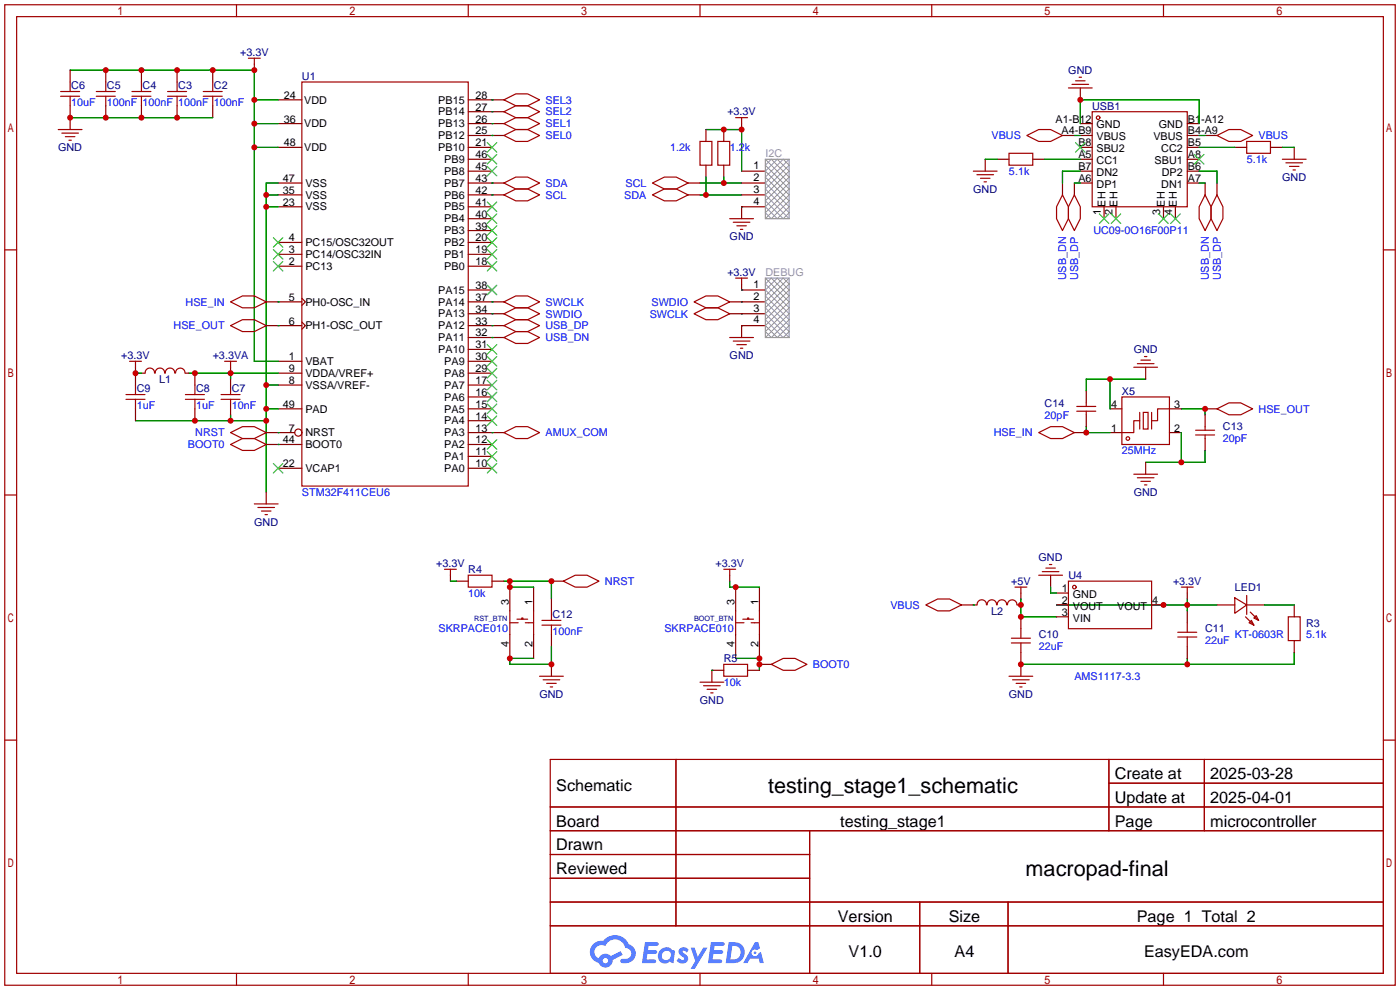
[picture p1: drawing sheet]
<svg xmlns="http://www.w3.org/2000/svg" width="299mm" height="212mm" viewBox="0 0 299 212" stroke-linecap="round" stroke-linejoin="round" font-family="sans-serif">
<g fill="none" stroke="#a10000" stroke-width=".25">
<path d="M1 1h297.2v209.6h-297.2zM3.6 3.6h292.1v204.4h-292.1zM50.5 1v2.6M100.1 1v2.6M149.6 1v2.6M199.1 1v2.6M248.7 1v2.6M1 53.4h2.6M295.7 53.4h2.5M1 105.8h2.6M295.7 105.8h2.5M1 158.2h2.6"/>
<path d="M295.7 158.2h2.5M117.6 162.3h178.1v45.7h-178.1zM117.6 172.5h178.1M117.6 177.5h178.1M144.5 162.3v35.6M173 177.5v30.5M237 162.3v15.2M237 167.4h58.7M257.4 162.3v15.2M117.6 182.6h55.4M117.6 192.8h178.1M117.6 187.7h55.4"/>
<path d="M117.6 197.9h178.1M196.6 192.8v15.2M215.4 192.8v15.2M50.5 208v2.6M100.1 208v2.6M149.6 208v2.6M199.1 208v2.6M248.7 208v2.6"/>
</g>
<g fill="#5487ff">
<path d="M145.3 202.7a1.3 1.3 0 0 1 1.9 .3l-.4 .6a.54 .54 0 0 0-.9-.2l.1 .2a1.34 1.34 0 0 1 .9 1.8 1.47 1.47 0 0 1-2.3-.1l.5-.6 .8 .5a.31 .31 0 0 0 .4-.3 .31 .31 0 0 0-.3-.4 1.12 1.12 0 0 1-.7-1.8z"/>
<path d="M147.6 202.5h.9l.6 2 1.2-2h.9l-2.7 4.6h-.9l1-1.7z"/>
<path d="M137.8 201.4h1.7a1.31 1.31 0 0 1 1.2 .2 .4 .4 0 0 1-.3 .5l-1.8 .1-.1 .9h1.6a.4 .4 0 0 1 .4 .4 .4 .4 0 0 1-.5 .4h-1.6l-.2 1.2h1.4a.46 .46 0 0 1 .5 0 .46 .46 0 0 1 .1 .5l-.4 .2h-2.6z"/>
<path d="M151.9 201.4h1.7a1.32 1.32 0 0 1 1.2 .2 .39 .39 0 0 1-.3 .5l-1.8 .1-.1 .9h1.6a.4 .4 0 0 1 .4 .4 .4 .4 0 0 1-.4 .4h-1.7l-.2 1.2h1.4a.46 .46 0 0 1 .5 0 .46 .46 0 0 1 .1 .5l-.4 .2h-2.6z"/>
<path d="M161.3 201.4h.8l.3 1.3-.6 .4a.75 .75 0 0 0-1.1 .3 .75 .75 0 0 0 .5 1 .75 .75 0 0 0 .9-.7l.5-.2 .6 2.3h-.8l-.3-.9h-1.8l-.5 .9h-1z"/>
<path d="M155.7 201.4l-.6 4.4h1.5a2.27 2.27 0 0 0 2.6-2.2 2.27 2.27 0 0 0-2.7-2.2zM156.5 202.1a1.5 1.5 0 0 1 1.8 1.6 1.5 1.5 0 0 1-1.9 1.4h-.3z"/>
<path d="M141.2 203a1.6 1.6 0 0 0-.3 2.3 1.6 1.6 0 0 0 2.3 .2l.7 .3 .3-2.4-.1-.3-.5-.1a1.58 1.58 0 0 0-2.4 0zM141.8 203.5a.98 .98 0 0 1 1.6 .4 .98 .98 0 0 1-1.1 1.3 .94 .94 0 0 1-.9-.7 .94 .94 0 0 1 .4-1z"/>
<path d="M126.8 201.8a2.37 2.37 0 0 0 1.1 4 1.54 1.54 0 0 0 1.8 1 1.54 1.54 0 0 0 1.2-1.6l2.2-1.1-.5-.8-2 1a1.57 1.57 0 0 0-2.7 .5 1.5 1.5 0 0 1-.7-2.1 1.5 1.5 0 0 1 2.2-.5 2.23 2.23 0 0 1 2.3-1.4 2.23 2.23 0 0 1 2 1.8 1.16 1.16 0 0 1 1.2 1.1 1.16 1.16 0 0 1-1.1 1.2h-.7a.47 .47 0 0 0-.5 .4 .47 .47 0 0 0 .4 .5 2.17 2.17 0 0 0 2.5-.9 2.17 2.17 0 0 0-.3-2.7l-.8-.4a3.2 3.2 0 0 0-5.5-.7l-1.1 .1zM128.8 205.3a.6 .6 0 0 1 1.2 0 .6 .6 0 0 1-1.2 0z"/>
<circle cx="161.4" cy="203.6" r=".28"/>
</g>
<g fill="none" stroke="#870000" stroke-width=".25">
<path d="M15 15v2.5M22.6 15v2.5M30.2 15v2.5M37.8 15v2.5M45.5 15v2.5M54.4 13.7v1.3M230.9 18.8v2.5M15 22.6v5.1M22.6 22.6v2.5M30.2 22.6v2.5M37.8 22.6v2.5M45.5 22.6v2.5"/>
<path d="M59.4 39.1h5.1M59.4 31.5h5.1M59.4 26.4h5.1M59.4 21.3h5.1M100.1 39.1h7.6M100.1 36.6h5.1M100.1 34h5.1M100.1 31.5h5.1M100.1 29h7.6M100.1 26.4h7.6M100.1 23.9h7.6M100.1 21.3h7.6"/>
<path d="M147.1 39.1h2.5M150.9 27.7v2.5M150.9 35.3v2.5M154.7 27.7v2.5M154.7 35.3v2.5M158.5 39.1h5.1M158.5 36.6h5.1M158.5 26.4v1.3M210.6 34v2.6M213.1 34h2.5M220.7 34h2.6M227.1 29h2.5"/>
<path d="M227.1 39.1v2.6M229.6 39.1v2.6M230.9 39.1h2.5M230.9 36.6h2.5M230.9 34h2.5M230.9 31.5h2.5M230.9 29h2.5M230.9 26.4h2.5M253.7 39.1h2.6M253.7 36.6h2.6M253.7 34h2.6M253.7 31.5h2.6"/>
<path d="M253.7 29h2.6M253.7 26.4h2.6M257.6 29h2.5M257.6 39.1v2.6M260.1 39.1v2.6M263.9 31.5h2.5M271.5 31.5h2.6M276.6 31.5v2.5M59.4 56.9h5.1M59.4 54.4h5.1M59.4 51.8h5.1M59.4 44.2h5.1"/>
<path d="M59.4 41.7h5.1M100.1 56.9h5.1M100.1 54.4h5.1M100.1 51.8h5.1M100.1 49.3h5.1M100.1 46.7h5.1M100.1 44.2h5.1M100.1 41.7h7.6M147.1 41.7h2.5M158.5 41.7h5.1M163.6 44.2h-5.1v2.5M236 44.2v2.5"/>
<path d="M238.5 44.2v2.5M248.7 44.2v2.5M251.2 44.2v2.5M29 78.5v3.8M30.2 79.8h.8M39.6 79.8h.8M41.7 79.8v2.5M49.3 78.5v1.3M56.9 64.5h7.6M56.9 69.6h7.6M59.4 77.2h5.1M59.4 79.8h5.1"/>
<path d="M64.5 63.8l.8 .7-.8 .8M64.5 68.8l.8 .8-.8 .8M100.1 77.2h5.1M100.1 74.7h5.1M100.1 67.1h7.6M100.1 64.5h7.6M100.1 79.8h5.1M100.1 69.6h7.6M100.1 62h5.1M100.1 72.1h7.6M156 67.1h7.6M156 64.5h7.6"/>
<path d="M158.5 60.7v1.3h5.1M163.6 69.6h-5.1v2.5M244.9 78.5v2.5M29 87.4v2.5M41.7 87.4v2.5M49.3 81v2.6M49.3 86.1v2.5M56.9 95h7.6M56.9 92.5h6.1M59.4 87.4h5.1M59.4 82.3h5.1M100.1 97.5h5.1"/>
<path d="M100.1 95h5.1M100.1 92.5h7.6M100.1 89.9h5.1M100.1 87.4h5.1M100.1 84.8h5.1M100.1 82.3h5.1M229.6 92.5h2.6M232.2 83.6v2.5M232.2 88.6v2.6M237.2 92.5h2.6M237.2 87.4h2.6M244.9 98.8v2.5"/>
<path d="M249.9 92.5h2.6M249.9 87.4h2.6M257.6 87.4h2.5M257.6 88.6v2.6M257.6 93.7v2.6M56.9 105.2v2.5M59.4 100.1h5.1M100.1 100.1h5.1M96.3 122.9v1.3M97.5 124.2h2.6M105.2 124.2h2.5M109 125.5v5.1"/>
<path d="M109 135.6v5.1M114 125.5v5.1M114 135.6v5.1M117.9 124.2h2.5M117.9 128v2.6M117.9 135.6v2.6M156 122.9v1.3M157.2 125.5v5.1M157.2 135.6v5.1M162.3 125.5v5.1M162.3 135.6v5.1M205.5 129.3h3.3"/>
<path d="M217.4 129.3h.8M218.2 126.7v1.3M218.2 131.8v2.6M218.2 139.4v5.1M224.5 122.9v2.6M225.8 129.3h2.5M225.8 126.7h2.5M225.8 131.8h2.5M246.1 129.3h2.6M253.7 126.7v1.3M253.7 130.6v2.5M253.7 138.2v2.5"/>
<path d="M260.1 129.3h3.8M266.4 129.3h3.9M276.6 129.3v2.5M276.6 136.9v2.5M117.9 142v2.5M154.7 143.3h-2.6v2.5M159.8 143.3h2.5M162.3 142h2.5"/>
<circle cx="63.8" cy="92.5" r=".76"/>
</g>
<g fill="none" stroke="#3c3" stroke-width=".25">
<path d="M104.1 35.6l2.1 2M104.1 33l2.1 2.1M104.1 30.5l2.1 2M106.2 35.6l-2.1 2M106.2 33l-2.1 2.1M106.2 30.5l-2.1 2M229.9 30.5l2 2M231.9 30.5l-2 2M255.3 33l2 2.1M257.3 33l-2 2.1M58.4 55.9l2.1 2M58.4 53.3l2.1 2.1"/>
<path d="M58.4 50.8l2.1 2M60.5 55.9l-2.1 2M60.5 53.3l-2.1 2.1M60.5 50.8l-2.1 2M104.1 55.9l2.1 2M104.1 53.3l2.1 2.1M104.1 50.8l2.1 2M104.1 48.3l2.1 2M104.1 45.7l2.1 2.1M104.1 43.2l2.1 2M106.2 55.9l-2.1 2M106.2 53.3l-2.1 2.1"/>
<path d="M106.2 50.8l-2.1 2M106.2 48.3l-2.1 2M106.2 45.7l-2.1 2.1M106.2 43.2l-2.1 2M234.9 45.7l2.1 2.1M237 45.7l-2.1 2.1M237.5 45.7l2 2.1M239.5 45.7l-2 2.1M247.6 45.7l2.1 2.1M249.7 45.7l-2.1 2.1M250.2 45.7l2 2.1M252.2 45.7l-2 2.1"/>
<path d="M104.1 76.2l2.1 2M104.1 73.7l2.1 2M104.1 78.7l2.1 2.1M104.1 61l2.1 2M106.2 76.2l-2.1 2M106.2 73.7l-2.1 2M106.2 78.7l-2.1 2.1M106.2 61l-2.1 2M58.4 99.1l2.1 2M60.5 99.1l-2.1 2M104.1 99.1l2.1 2M104.1 96.5l2.1 2.1"/>
<path d="M104.1 94l2.1 2M104.1 88.9l2.1 2M104.1 86.4l2.1 2M104.1 83.8l2.1 2.1M104.1 81.3l2.1 2M106.2 99.1l-2.1 2M106.2 96.5l-2.1 2.1M106.2 94l-2.1 2M106.2 88.9l-2.1 2M106.2 86.4l-2.1 2M106.2 83.8l-2.1 2.1M106.2 81.3l-2.1 2"/>
</g>
<g fill="none" stroke="#a10000" stroke-width=".25">
<path d="M13 19.6h4M15 17.5v2.1M20.6 19.6h4M22.6 17.5v2.1M28.2 19.6h4.1M30.2 17.5v2.1M35.8 19.6h4.1M37.8 17.5v2.1M43.4 19.6h4.1M45.5 17.5v2.1M53.1 12.4h2.5M54.4 12.4v1.3"/>
<path d="M64.5 17.5h35.6v86.4h-35.6zM228.3 18.8h5.1M229.1 18h3.6M229.9 17.3h2M230.6 16.5h.5M12.4 27.7h5.1M13 20.6h4M13.2 28.4h3.6M14 29.2h2M14.7 30h.5M15 20.6v2M20.6 20.6h4"/>
<path d="M22.6 20.6v2M28.2 20.6h4.1M30.2 20.6v2M35.8 20.6h4.1M37.8 20.6v2M43.4 20.6h4.1M45.5 20.6v2M107.7 29l2.5-1.3h2.6l2.5 1.3-2.5 1.2h-2.6zM107.7 26.4l2.5-1.3h2.6l2.5 1.3-2.5 1.3h-2.6zM107.7 23.9l2.5-1.3h2.6l2.5 1.3-2.5 1.2h-2.6zM107.7 21.3l2.5-1.2h2.6l2.5 1.2-2.5 1.3h-2.6zM107.7 39.1l2.5-1.3h2.6l2.5 1.3-2.5 1.3h-2.6z"/>
<path d="M139.4 39.1l2.6-1.3h2.5l2.6 1.3-2.6 1.3h-2.5zM149.6 30.2h2.5v5.1h-2.5zM153.4 30.2h2.6v5.1h-2.6zM157.2 25.1h2.6M158.5 25.1v1.3M208 36.6h5.1M208.8 37.3h3.5M209.5 38.1h2.1M210.3 38.9h.5M215.6 32.8h5.1v2.5h-5.1zM219.5 29l2.5-1.3h2.5l2.6 1.3-2.6 1.2h-2.5zM233.4 23.9h20.3v20.3h-20.3z"/>
<path d="M260.1 29l2.5-1.3h2.6l2.5 1.3-2.5 1.2h-2.6zM266.4 30.2h5.1v2.6h-5.1zM274.1 34h5M274.8 34.8h3.6M275.6 35.6h2M276.4 36.3h.5M107.7 41.7l2.5-1.3h2.6l2.5 1.3-2.5 1.2h-2.6zM139.4 41.7l2.6-1.3h2.5l2.6 1.3-2.6 1.2h-2.5zM156 46.7h5M156.7 47.5h3.6M157.2 59.4h2.6M157.5 48.3h2"/>
<path d="M158.2 49h.5M158.5 59.4v1.3M227.1 41.7l1.2 2.5v2.5l-1.2 2.6-1.3-2.6v-2.5zM229.6 41.7l1.3 2.5v2.5l-1.3 2.6-1.3-2.6v-2.5zM257.6 41.7l1.2 2.5v2.5l-1.2 2.6-1.3-2.6v-2.5zM260.1 41.7l1.3 2.5v2.5l-1.3 2.6-1.3-2.6v-2.5zM27.7 77.2h2.5M29 77.2v1.3M31 79.7a1.01 1.01 0 0 1 1-1 1.01 1.01 0 0 1 1 1M33.2 79.7a1.01 1.01 0 0 1 1-1.1 1.01 1.01 0 0 1 1 1.1M35.3 79.7a1.01 1.01 0 0 1 1-1.1 1.01 1.01 0 0 1 1 1.1M37.5 79.7a1.01 1.01 0 0 1 1-1 1.01 1.01 0 0 1 1 1"/>
<path d="M48 77.2h2.5M49.3 64.5l2.5-1.3h2.6l2.5 1.3-2.5 1.3h-2.6zM49.3 69.6l2.5-1.3h2.6l2.5 1.3-2.5 1.3h-2.6zM49.3 77.2v1.3M107.7 72.1l2.5-1.2h2.6l2.5 1.2-2.5 1.3h-2.6zM107.7 69.6l2.5-1.3h2.6l2.5 1.3-2.5 1.3h-2.6zM107.7 67.1l2.5-1.3h2.6l2.5 1.3-2.5 1.2h-2.6zM107.7 64.5l2.5-1.3h2.6l2.5 1.3-2.5 1.3h-2.6zM148.3 64.5l2.6-1.3h2.5l2.6 1.3-2.6 1.3h-2.5zM148.3 67.1l2.6-1.3h2.5l2.6 1.3-2.6 1.2h-2.5zM156 72.1h5M156.7 72.9h3.6"/>
<path d="M157.5 73.7h2M158.2 74.4h.5M242.3 78.5h5.1M243.1 77.7h3.5M243.8 77h2.1M244.6 76.2h.5M26.9 85.3h4.1M26.9 84.3h4.1M29 82.3v2M29 85.3v2.1M39.6 85.3h4.1M39.6 84.3h4.1"/>
<path d="M41.7 82.3v2M41.7 85.3v2.1M47.2 85.3h4.1M47.2 84.3h4.1M49.3 92.5l2.5-1.3h2.6l2.5 1.3-2.5 1.2h-2.6zM49.3 95l2.5-1.3h2.6l2.5 1.3-2.5 1.3h-2.6zM49.3 83.6v.7M49.3 85.3v.8M107.7 92.5l2.5-1.3h2.6l2.5 1.3-2.5 1.2h-2.6zM222 92.5l2.5-1.3h2.6l2.5 1.3-2.5 1.2h-2.6zM230.1 86.9h4.1M230.1 87.9h4.1"/>
<path d="M232.2 86.1v.8M232.2 87.9v.7M239.8 84.8h10.1v10.2h-10.1zM243.6 89.9h-1.3v2.6h-2.5M243.6 88.1v3.6M244.3 88.1h1.1v3.6h-1.1zM246.1 88.1v3.6M249.9 87.4h-2.5v2.5h-1.3M255.5 93h4.1M255.5 91.9h4.1M257.6 91.2v.7M257.6 93v.7"/>
<path d="M260.1 87.4l2.5-1.3h2.6l2.5 1.3-2.5 1.2h-2.6zM54.4 107.7h5M55.1 108.5h3.6M55.9 109.2h2M56.6 110h.5M242.3 101.3h5.1M243.1 102.1h3.5M243.8 102.9h2.1M244.6 103.6h.5M95 121.7h2.5M96.3 121.7v1.2M100.1 122.9h5.1v2.6h-5.1z"/>
<path d="M109 130.6v5M109 133.1h1.7M110.5 132.3h2.3M111.5 132.3v-.2h.3v.2M112.3 133.1h1.7M114 130.6v5M115.8 132.6h4.1M115.8 133.6h4.1M117.9 130.6v2M117.9 133.6v2M120.4 124.2l2.5-1.3h2.6l2.5 1.3-2.5 1.3h-2.6zM154.7 121.7h2.5"/>
<path d="M156 121.7v1.2M157.2 133.1h1.8M157.2 130.6v5M158.7 132.3h2.3M159.8 132.3v-.2h.2v.2M160.5 133.1h1.8M162.3 130.6v5M197.9 129.3l2.5-1.3h2.5l2.6 1.3-2.6 1.3h-2.5zM208.8 129.3a1.01 1.01 0 0 1 1-1.1 1.01 1.01 0 0 1 1 1.1M211 129.3a1.01 1.01 0 0 1 1-1.1 1.01 1.01 0 0 1 1 1.1M213.1 129.3a1.01 1.01 0 0 1 1-1.1 1.01 1.01 0 0 1 1 1.1M215.3 129.3a1.01 1.01 0 0 1 1-1.1 1.01 1.01 0 0 1 1 1.1"/>
<path d="M216.2 137.4h4M216.2 136.4h4M216.9 125.5h2.6M218.2 125.5v1.2M218.2 134.4v2M218.2 137.4v2M222 122.9h5.1M222.8 122.2h3.5M223.5 121.4h2.1M224.3 120.6h.5M228.3 124.2h17.8v10.2h-17.8zM251.7 136.1h4.1"/>
<path d="M251.7 135.1h4.1M252.5 125.5h2.5M253.7 125.5v1.2M253.7 133.1v2M253.7 136.1v2.1M263.9 127.8l2.5 1.5-2.5 1.8zM266.2 131.8l1.8 1.8M266.4 127.3v4M267 133.1l.5-.5 .5 1zM267.2 130.8l1.8 1.8M268 132.1l.5-.5 .5 1zM275.3 131.8h2.6v5.1h-2.6z"/>
<path d="M115.3 144.5h5.1M116.1 145.3h3.5M116.8 146.1h2.1M117.6 146.8h.5M149.6 145.8h5.1M150.4 146.6h3.5M151.1 147.3h2.1M151.9 148.1h.5M154.7 142h5.1v2.5h-5.1zM164.8 142l2.6-1.3h2.5l2.6 1.3-2.6 1.3h-2.5zM215.6 144.5h5.1M216.4 145.3h3.6"/>
<path d="M217.2 146.1h2M217.9 146.8h.5"/>
<circle cx="234.7" cy="25.1" r=".38"/>
<circle cx="241" cy="93.7" r=".38"/>
<circle cx="229.6" cy="125.5" r=".38"/>
</g>
<g fill="none" stroke="#008700" stroke-width=".25">
<path d="M15 15h39.4v62.2h5M15 25.1h30.5M54.4 31.5h5M54.4 26.4h5M54.4 21.3h5M59.4 39.1h-2.5v66.1M105.2 29h.1M105.2 26.4h.1M105.2 23.9h.1M105.2 21.3h.1M105.2 39.1h.1M149.6 39.1h8.9"/>
<path d="M150.9 27.7h7.6v8.9M150.9 37.8v3.9M154.7 37.8v1.3M210.6 34h2.5M223.3 34h7.6M229.6 39.1h1.3M229.6 29h1.3M230.9 26.4v-5.1h25.4v5.1M230.9 36.6h-3.8v2.5M256.3 39.1h1.3M256.3 31.5h7.6M256.3 36.6h3.8v2.5"/>
<path d="M256.3 29h1.3M274.1 31.5h2.5M56.9 44.2h2.5M56.9 41.7h2.5M105.2 41.7h.1M149.6 41.7h8.9M158.5 44.2h.1M29 79.8h1.2M40.4 79.8h19M49.3 79.8v1.2M59.4 64.5h.1M59.4 69.6h.1"/>
<path d="M105.2 72.1h.1M105.2 69.6h.1M105.2 67.1h.1M105.2 64.5h.1M158.5 62h.1M158.5 69.6h.1M158.5 64.5h.1M158.5 67.1h.1M29 89.9h27.9M49.3 88.6v1.3M56.9 82.3h2.5M56.9 87.4h2.5"/>
<path d="M59.4 92.5h.1M59.4 95h.1M105.2 92.5h.1M232.2 91.2v1.3h5M237.2 81v6.4M244.9 81h-12.7v2.6M252.5 87.4h5.1v1.2M252.5 92.5v6.3M257.6 96.3v2.5h-12.7M96.3 124.2h1.2M107.7 124.2h10.2v3.8M109 124.2v1.3h5"/>
<path d="M117.9 138.2v3.8h-8.9v-1.3h5M156 124.2v1.3h6.3M208 129.3h.1M218.2 128v3.8h7.6M224.5 125.5v1.2h1.3M225.8 129.3h34.3M253.7 128v2.6M270.3 129.3h6.3M276.6 139.4v2.6h-58.4M152.1 143.3h.1M157.2 140.7h5.1v2.6M253.7 140.7v1.3"/>
</g>
<path d="M163.6 34l5.1 5.1-5.1 5.1 2.5 2.5 2.6-2.5-5.1-5.1 5.1-5.1M164.8 34l3.9 3.8-5.1 5.1 3.8 3.8 1.3-1.2-5.1-5.1 5.1-5.1-1.3-1.3-3.8 3.8 5.1 5.1-3.9 3.8-1.2-1.2 5.1-5.1-5.1-5.1zM163.6 46.7l5.1-5-5.1-5.1 2.5-2.6 2.6 2.6-5.1 5.1 5.1 5M163.6 59.4l5.1 5.1-5.1 5.1 2.5 2.5 2.6-2.5-5.1-5.1 5.1-5.1M164.8 59.4l3.9 3.8-5.1 5.1 3.8 3.8 1.3-1.2-5.1-5.1 5.1-5.1-1.3-1.3-3.8 3.8 5.1 5.1-3.9 3.8-1.2-1.2 5.1-5.1-5.1-5.1zM163.6 72.1l5.1-5-5.1-5.1 2.5-2.6 2.6 2.6-5.1 5.1 5.1 5" fill="none" stroke="#999" stroke-width=".21"/>
<path d="M163.6 34h5.1v12.7h-5.1zM163.6 59.4h5.1v12.7h-5.1z" fill="none" stroke="#999" stroke-width=".25"/>
<g fill="#c00">
<circle cx="56.9" cy="82.3" r=".63"/>
<circle cx="56.9" cy="44.2" r=".63"/>
<circle cx="56.9" cy="41.7" r=".63"/>
<circle cx="56.9" cy="87.4" r=".63"/>
<circle cx="56.9" cy="89.9" r=".63"/>
<circle cx="49.3" cy="89.9" r=".63"/>
<circle cx="41.7" cy="89.9" r=".63"/>
<circle cx="54.4" cy="31.5" r=".63"/>
<circle cx="54.4" cy="26.4" r=".63"/>
<circle cx="54.4" cy="21.3" r=".63"/>
<circle cx="54.4" cy="15" r=".63"/>
<circle cx="45.5" cy="15" r=".63"/>
<circle cx="37.8" cy="15" r=".63"/>
<circle cx="30.2" cy="15" r=".63"/>
<circle cx="22.6" cy="15" r=".63"/>
<circle cx="37.8" cy="25.1" r=".63"/>
<circle cx="30.2" cy="25.1" r=".63"/>
<circle cx="22.6" cy="25.1" r=".63"/>
<circle cx="15" cy="25.1" r=".63"/>
<circle cx="49.3" cy="79.8" r=".63"/>
<circle cx="41.7" cy="79.8" r=".63"/>
<circle cx="29" cy="79.8" r=".63"/>
<circle cx="230.9" cy="21.3" r=".63"/>
<circle cx="218.2" cy="129.3" r=".63"/>
<circle cx="218.2" cy="131.8" r=".63"/>
<circle cx="253.7" cy="142" r=".63"/>
<circle cx="218.2" cy="142" r=".63"/>
<circle cx="253.7" cy="129.3" r=".63"/>
<circle cx="248.7" cy="129.3" r=".63"/>
<circle cx="109" cy="125.5" r=".63"/>
<circle cx="109" cy="124.2" r=".63"/>
<circle cx="117.9" cy="124.2" r=".63"/>
<circle cx="109" cy="140.7" r=".63"/>
<circle cx="117.9" cy="142" r=".63"/>
<circle cx="157.2" cy="125.5" r=".63"/>
<circle cx="162.3" cy="140.7" r=".63"/>
<circle cx="162.3" cy="142" r=".63"/>
<circle cx="257.6" cy="87.4" r=".63"/>
<circle cx="252.5" cy="98.8" r=".63"/>
<circle cx="232.2" cy="92.5" r=".63"/>
<circle cx="237.2" cy="81" r=".63"/>
<circle cx="158.5" cy="27.7" r=".63"/>
<circle cx="154.7" cy="27.7" r=".63"/>
<circle cx="150.9" cy="41.7" r=".63"/>
<circle cx="154.7" cy="39.1" r=".63"/>
</g>
<g font-size="4.6">
<text x="164.2" y="169.4">testing_stage1_schematic</text>
<text x="219.2" y="187.2">macropad-final</text>
</g>
<g font-size="3.5">
<text x="238.3" y="166.5">Create at</text>
<text x="258.7" y="166.5">2025-03-28</text>
<text x="118.9" y="169.1">Schematic</text>
<text x="238.3" y="171.6">Update at</text>
<text x="258.7" y="171.6">2025-04-01</text>
<text x="118.9" y="176.7">Board</text>
<text x="179.6" y="176.7">testing_stage1</text>
<text x="238.3" y="176.7">Page</text>
<text x="258.7" y="176.7">microcontroller</text>
<text x="118.9" y="181.8">Drawn</text>
<text x="118.9" y="186.8">Reviewed</text>
<text x="179.1" y="197">Version</text>
<text x="202.8" y="197">Size</text>
<text x="243" y="197">Page 1 Total 2</text>
<text x="181.4" y="204.6">V1.0</text>
<text x="204" y="204.6">A4</text>
<text x="244.5" y="204.6">EasyEDA.com</text>
</g>
<g font-size="2.3" fill="#000080">
<text x="51.3" y="12">+3.3V</text>
<text x="64.5" y="17.1">U1</text>
<text x="228.3" y="15.8">GND</text>
<text x="15.2" y="19.1">C6</text>
<text x="22.9" y="19.1">C5</text>
<text x="30.5" y="19.1">C4</text>
<text x="38.1" y="19.1">C3</text>
<text x="45.7" y="19.1">C2</text>
<text x="233.4" y="23.4">USB1</text>
<text x="155.4" y="24.7">+3.3V</text>
<text x="12.4" y="32.3">GND</text>
<text x="208" y="41.2">GND</text>
<text x="274" y="38.7">GND</text>
<text x="155.9" y="51.4">GND</text>
<text x="155.4" y="59">+3.3V</text>
<text x="25.9" y="76.8">+3.3V</text>
<text x="45.5" y="76.8">+3.3VA</text>
<text x="155.9" y="76.8">GND</text>
<text x="242.3" y="75.5">GND</text>
<text x="29.2" y="83.9">C9</text>
<text x="34" y="81.8">L1</text>
<text x="41.9" y="83.9">C8</text>
<text x="49.5" y="83.9">C7</text>
<text x="223.3" y="86.9">C14</text>
<text x="239.8" y="84.4">X5</text>
<text x="261.4" y="92">C13</text>
<text x="242.3" y="106">GND</text>
<text x="54.3" y="112.3">GND</text>
<text x="222" y="119.9">GND</text>
<text x="93.2" y="121.2">+3.3V</text>
<text x="100.1" y="122.5">R4</text>
<text x="152.9" y="121.2">+3.3V</text>
<text x="216.1" y="125">+5V</text>
<text x="228.3" y="123.7">U4</text>
<text x="250.7" y="125">+3.3V</text>
<text x="211.8" y="131.4">L2</text>
<text x="263.9" y="126.3">LED1</text>
<text x="118.1" y="132.1">C12</text>
<text x="222" y="136.4">C10</text>
<text x="257.6" y="135.2">C11</text>
<text x="279.1" y="133.9">R3</text>
<text x="154.7" y="141.5">R5</text>
<text x="115.3" y="149.1">GND</text>
<text x="215.6" y="149.1">GND</text>
<text x="149.6" y="150.4">GND</text>
</g>
<g font-size="2.3" fill="#00f">
<text x="15.2" y="22.7">10uF</text>
<text x="22.9" y="22.7">100nF</text>
<text x="30.5" y="22.7">100nF</text>
<text x="38.1" y="22.7">100nF</text>
<text x="45.7" y="22.7">100nF</text>
<text x="116.6" y="22.1">SEL3</text>
<text x="116.6" y="29.8">SEL0</text>
<text x="116.6" y="27.2">SEL1</text>
<text x="116.6" y="24.7">SEL2</text>
<text x="211.9" y="29.8">VBUS</text>
<text x="269" y="29.8">VBUS</text>
<text x="143.3" y="32.3">1.2k</text>
<text x="156" y="32.3">1.2k</text>
<text x="266.4" y="34.8">5.1k</text>
<text x="116.6" y="39.9">SDA</text>
<text x="133.7" y="39.9">SCL</text>
<text x="215.6" y="37.4">5.1k</text>
<text x="116.6" y="42.5">SCL</text>
<text x="133.4" y="42.5">SDA</text>
<text x="233.7" y="50.1">UC09-0O16F00P11</text>
<text x="227.9" y="59.9" transform="rotate(-90 227.9 59.9)">USB_DN</text>
<text x="230.4" y="59.8" transform="rotate(-90 230.4 59.8)">USB_DP</text>
<text x="258.4" y="59.9" transform="rotate(-90 258.4 59.9)">USB_DN</text>
<text x="260.9" y="59.8" transform="rotate(-90 260.9 59.8)">USB_DP</text>
<text x="39.7" y="65.3">HSE_IN</text>
<text x="116.6" y="65.3">SWCLK</text>
<text x="139.2" y="65.3">SWDIO</text>
<text x="37.1" y="70.4">HSE_OUT</text>
<text x="116.6" y="70.4">USB_DP</text>
<text x="116.6" y="67.9">SWDIO</text>
<text x="138.9" y="67.9">SWCLK</text>
<text x="116.6" y="72.9">USB_DN</text>
<text x="29.2" y="87.4">1uF</text>
<text x="41.9" y="87.4">1uF</text>
<text x="49.5" y="87.4">10nF</text>
<text x="223.3" y="89.5">20pF</text>
<text x="269" y="88.2">HSE_OUT</text>
<text x="40.2" y="95.8">BOOT0</text>
<text x="41.7" y="93.3">NRST</text>
<text x="116.6" y="93.3">AMUX_COM</text>
<text x="212.4" y="93.3">HSE_IN</text>
<text x="261.4" y="94.5">20pF</text>
<text x="239.8" y="97.1">25MHz</text>
<text x="64.5" y="106">STM32F411CEU6</text>
<text x="129.3" y="125">NRST</text>
<text x="100.1" y="127.6">10k</text>
<text x="190.3" y="130.1">VBUS</text>
<text x="93.7" y="135.2">SKRPACE010</text>
<text x="118.1" y="135.7">100nF</text>
<text x="142" y="135.2">SKRPACE010</text>
<text x="257.6" y="137.7">22uF</text>
<text x="263.9" y="136.4">KT-0603R</text>
<text x="279.1" y="136.4">5.1k</text>
<text x="173.7" y="142.8">BOOT0</text>
<text x="222" y="139">22uF</text>
<text x="154.7" y="146.6">10k</text>
<text x="229.6" y="145.3">AMS1117-3.3</text>
</g>
<g font-size="2.3">
<text x="60.7" y="21.1">24</text>
<text x="65" y="22.1">VDD</text>
<text x="93.7" y="22.1">PB15</text>
<text x="101.6" y="23.7">27</text>
<text x="101.6" y="21.1">28</text>
<text x="60.7" y="26.2">36</text>
<text x="65" y="27.2">VDD</text>
<text x="93.7" y="29.7">PB12</text>
<text x="93.7" y="27.2">PB13</text>
<text x="93.7" y="24.7">PB14</text>
<text x="101.6" y="28.7">25</text>
<text x="101.6" y="26.2">26</text>
<text x="225.6" y="26.2">A1-B12</text>
<text x="226.9" y="28.7">A4-B9</text>
<text x="234.4" y="27.5">GND</text>
<text x="234.4" y="30">VBUS</text>
<text x="246.5" y="30">VBUS</text>
<text x="247.7" y="27.5">GND</text>
<text x="253.9" y="28.7">B4-A9</text>
<text x="253.9" y="26.2">B1-A12</text>
<text x="60.7" y="31.3">48</text>
<text x="65" y="32.3">VDD</text>
<text x="93.7" y="32.3">PB10</text>
<text x="95" y="34.8">PB9</text>
<text x="101.6" y="33.8">46</text>
<text x="101.6" y="31.3">21</text>
<text x="230.5" y="31.3">B8</text>
<text x="230.5" y="33.8">A5</text>
<text x="234.4" y="32.5">SBU2</text>
<text x="234.4" y="35.1">CC1</text>
<text x="246.8" y="35.1">SBU1</text>
<text x="248.2" y="32.5">CC2</text>
<text x="253.9" y="33.8">A8</text>
<text x="253.9" y="31.3">B5</text>
<text x="60.4" y="38.9">47</text>
<text x="60.4" y="41.4">35</text>
<text x="65.3" y="39.9">VSS</text>
<text x="95" y="39.9">PB7</text>
<text x="95" y="37.4">PB8</text>
<text x="101.6" y="41.4">42</text>
<text x="101.6" y="38.9">43</text>
<text x="101.6" y="36.4">45</text>
<text x="161" y="36.1">1</text>
<text x="161" y="38.7">2</text>
<text x="161" y="41.2">3</text>
<text x="230.5" y="36.3">B7</text>
<text x="230.5" y="38.9">A6</text>
<text x="234.4" y="37.6">DN2</text>
<text x="234.4" y="40.2">DP1</text>
<text x="248.2" y="40.2">DN1</text>
<text x="248.3" y="37.6">DP2</text>
<text x="253.9" y="38.9">A7</text>
<text x="253.9" y="36.3">B6</text>
<text x="60.4" y="44">23</text>
<text x="65.3" y="42.4">VSS</text>
<text x="65.3" y="45">VSS</text>
<text x="95" y="47.5">PB4</text>
<text x="95" y="45">PB5</text>
<text x="95" y="42.4">PB6</text>
<text x="101.6" y="46.5">40</text>
<text x="101.6" y="44">41</text>
<text x="161" y="43.7">4</text>
<text x="235.2" y="46" transform="rotate(-90 235.2 46)">1</text>
<text x="236.3" y="44.2" transform="rotate(-90 236.3 44.2)">EH</text>
<text x="237.8" y="46" transform="rotate(-90 237.8 46)">2</text>
<text x="238.8" y="44.2" transform="rotate(-90 238.8 44.2)">EH</text>
<text x="247.9" y="46" transform="rotate(-90 247.9 46)">3</text>
<text x="249" y="44.2" transform="rotate(-90 249 44.2)">EH</text>
<text x="250.5" y="46" transform="rotate(-90 250.5 46)">4</text>
<text x="251.5" y="44.2" transform="rotate(-90 251.5 44.2)">EH</text>
<text x="61.7" y="51.6">4</text>
<text x="65.3" y="52.6">PC15/OSC32OUT</text>
<text x="95" y="52.6">PB2</text>
<text x="95" y="50.1">PB3</text>
<text x="101.6" y="51.6">20</text>
<text x="101.6" y="49.1">39</text>
<text x="61.7" y="56.7">2</text>
<text x="61.7" y="54.1">3</text>
<text x="65.3" y="57.7">PC13</text>
<text x="65.3" y="55.1">PC14/OSC32IN</text>
<text x="95" y="57.7">PB0</text>
<text x="95" y="55.1">PB1</text>
<text x="101.6" y="56.7">18</text>
<text x="101.6" y="54.1">19</text>
<text x="61.7" y="64.3">5</text>
<text x="65.3" y="65.3">PH0-OSC_IN</text>
<text x="93.7" y="65.3">PA14</text>
<text x="93.7" y="62.8">PA15</text>
<text x="101.6" y="64.3">37</text>
<text x="101.6" y="61.8">38</text>
<text x="161" y="61.5">1</text>
<text x="161" y="64.1">2</text>
<text x="61.7" y="69.4">6</text>
<text x="65.3" y="70.4">PH1-OSC_OUT</text>
<text x="93.7" y="67.8">PA13</text>
<text x="93.7" y="70.4">PA12</text>
<text x="101.6" y="66.8">34</text>
<text x="101.6" y="71.9">32</text>
<text x="101.6" y="69.4">33</text>
<text x="161" y="66.6">3</text>
<text x="161" y="69.1">4</text>
<text x="61.7" y="77">1</text>
<text x="93.7" y="75.5">PA10</text>
<text x="93.7" y="72.9">PA11</text>
<text x="101.6" y="77">30</text>
<text x="101.6" y="74.5">31</text>
<text x="61.7" y="79.5">9</text>
<text x="61.7" y="82.1">8</text>
<text x="65.3" y="80.5">VDDA/VREF+</text>
<text x="65.3" y="83.1">VSSA/VREF-</text>
<text x="65.3" y="78">VBAT</text>
<text x="95" y="83.1">PA7</text>
<text x="95" y="78">PA9</text>
<text x="95" y="80.5">PA8</text>
<text x="101.6" y="82.1">17</text>
<text x="101.6" y="79.5">29</text>
<text x="60.4" y="87.2">49</text>
<text x="65.3" y="88.2">PAD</text>
<text x="95" y="88.2">PA5</text>
<text x="95" y="85.6">PA6</text>
<text x="101.6" y="89.7">14</text>
<text x="101.6" y="87.2">15</text>
<text x="101.6" y="84.6">16</text>
<text x="237.5" y="87.1">4</text>
<text x="251" y="87.1">3</text>
<text x="60.4" y="94.8">44</text>
<text x="61.7" y="92.2">7</text>
<text x="65.3" y="95.8">BOOT0</text>
<text x="65.3" y="93.2">NRST</text>
<text x="95" y="95.8">PA2</text>
<text x="95" y="93.2">PA3</text>
<text x="95" y="90.7">PA4</text>
<text x="101.6" y="94.8">12</text>
<text x="101.6" y="92.2">13</text>
<text x="237.5" y="92.2">1</text>
<text x="251" y="92.2">2</text>
<text x="60.4" y="99.9">22</text>
<text x="65.3" y="100.9">VCAP1</text>
<text x="95" y="100.9">PA0</text>
<text x="95" y="98.3">PA1</text>
<text x="101.6" y="99.9">10</text>
<text x="101.6" y="97.3">11</text>
<text x="108.7" y="129.3" transform="rotate(-90 108.7 129.3)">3</text>
<text x="113.8" y="129.3" transform="rotate(-90 113.8 129.3)">1</text>
<text x="157" y="129.3" transform="rotate(-90 157 129.3)">3</text>
<text x="162.1" y="129.3" transform="rotate(-90 162.1 129.3)">1</text>
<text x="226.9" y="126.5">1</text>
<text x="226.9" y="129.1">2</text>
<text x="226.9" y="131.6">3</text>
<text x="229.3" y="127.8">GND</text>
<text x="229.3" y="130.3">VOUT</text>
<text x="238.8" y="130.3">VOUT</text>
<text x="246.3" y="129.1">4</text>
<text x="229.3" y="132.9">VIN</text>
<text x="108.7" y="138.2" transform="rotate(-90 108.7 138.2)">4</text>
<text x="113.8" y="138.2" transform="rotate(-90 113.8 138.2)">2</text>
<text x="157" y="138.2" transform="rotate(-90 157 138.2)">4</text>
<text x="162.1" y="138.2" transform="rotate(-90 162.1 138.2)">2</text>
</g>
<g font-size="2.3" fill="#999">
<text x="163.6" y="33.6">I2C</text>
<text x="163.6" y="59">DEBUG</text>
</g>
<g font-size="1.6" fill="#000080">
<text x="101.3" y="132.8">RST_BTN</text>
<text x="148.3" y="132.8">BOOT_BTN</text>
</g>
</svg>
